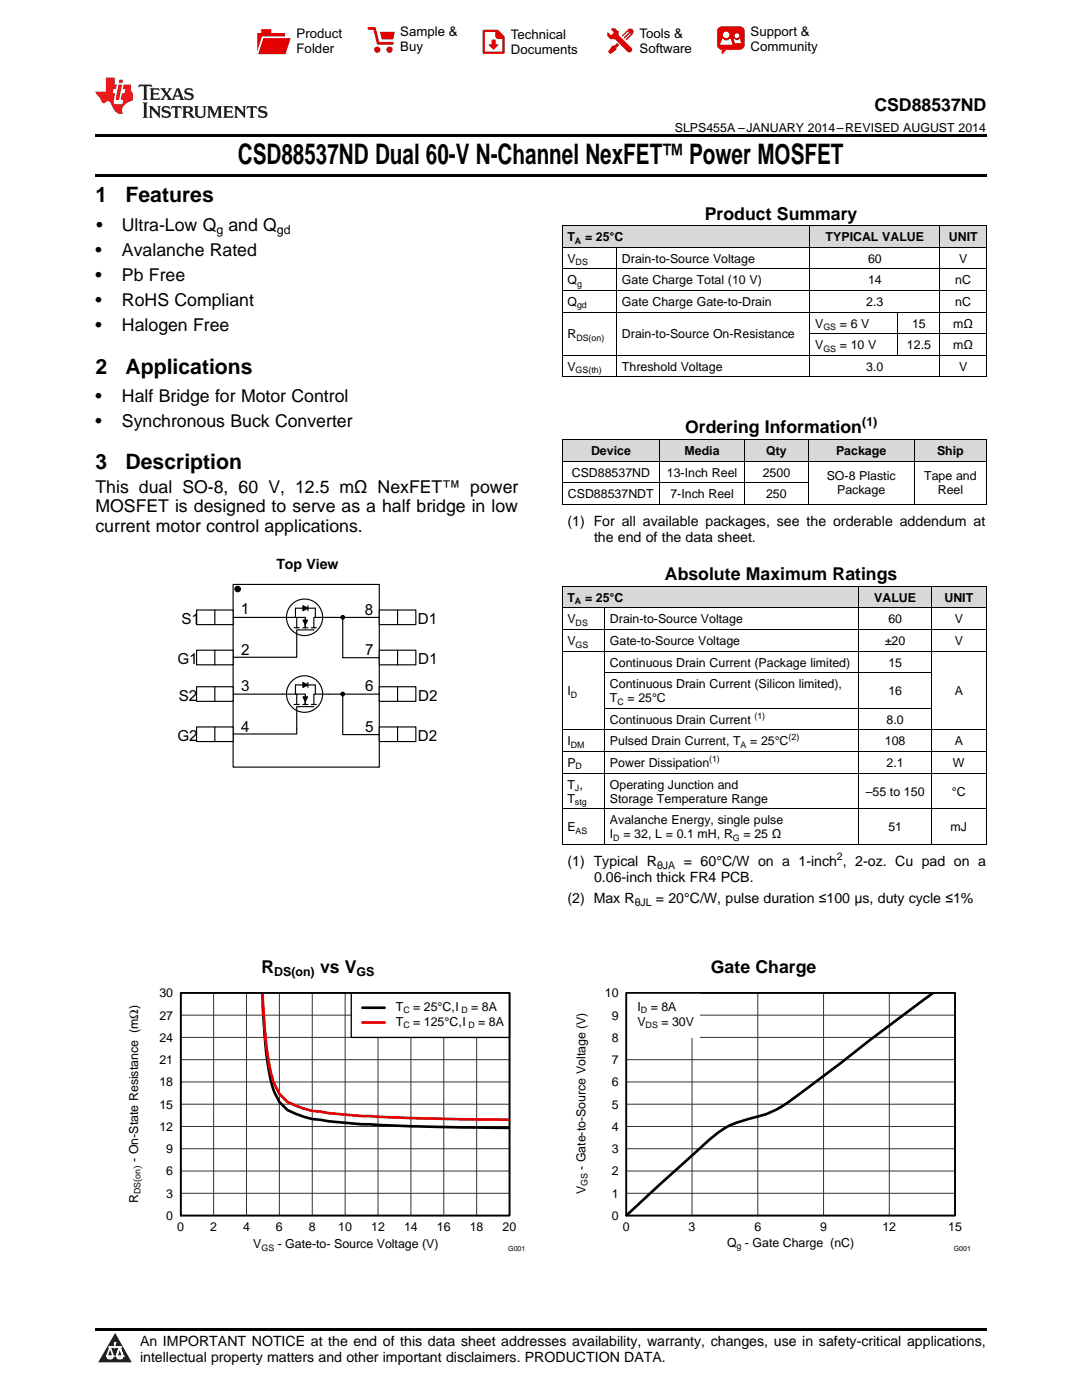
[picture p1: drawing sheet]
<svg xmlns="http://www.w3.org/2000/svg" width="216mm" height="279mm" viewBox="0 0 216 279" stroke-linecap="round" stroke-linejoin="round" font-family="sans-serif">
<g fill="#d8d8d8">
<path d="M112.2 117.1h8.4v4.3h-8.4z"/>
<path d="M120.6 117.1h50.8v4.3h-50.8z"/>
<path d="M171.4 117.1h14.4v4.3h-14.4z"/>
<path d="M185.8 117.1h11v4.3h-11z"/>
<path d="M112.2 87.8h19.5v4.3h-19.5z"/>
<path d="M131.7 87.8h16.9v4.3h-16.9z"/>
<path d="M148.6 87.8h12.7v4.3h-12.7z"/>
<path d="M161.3 87.8h21.2v4.3h-21.2z"/>
<path d="M182.5 87.8h14.3v4.3h-14.3z"/>
<path d="M112.2 45.1h10.8v4.3h-10.8z"/>
<path d="M123 45.1h38.6v4.3h-38.6z"/>
<path d="M161.6 45.1h17.6v4.3h-17.6z"/>
<path d="M179.2 45.1h8.4v4.3h-8.4z"/>
<path d="M187.6 45.1h9.2v4.3h-9.2z"/>
</g>
<path d="M23 266l3.3 5.9h-6.7z" fill="#231f20"/>
<path d="M21.3 270.6h1.3l-.4 .5h-.3a.54 .54 0 0 1-.6-.5z" fill-rule="evenodd" fill="#fff"/>
<path d="M21.3 270.6h1.3l-.4 .5h-.3a.54 .54 0 0 1-.6-.5z" fill="none" stroke="#231f20" stroke-width=".33"/>
<path d="M21.3 270.6l1.3 .1-.4 .4h-.5z" fill="none" stroke="#fff" stroke-width=".33"/>
<path d="M22.9 268.9h.1" fill="none" stroke="#fff" stroke-width=".33"/>
<path d="M22.9 268v.9z" fill="#fff"/>
<path d="M22.9 268v.9z" fill="none" stroke="#fff" stroke-width=".33"/>
<circle cx="22.9" cy="268" r=".17" fill="#fff"/>
<path d="M21.8 268.8h.1" fill="none" stroke="#fff" stroke-width=".33"/>
<path d="M21.8 268.8h2.3z" fill="#fff"/>
<path d="M21.8 268.8h2.3z" fill="none" stroke="#fff" stroke-width=".33"/>
<circle cx="24.1" cy="268.8" r=".17" fill="#fff"/>
<path d="M23.2 270.6h.1" fill="none" stroke="#fff" stroke-width=".33"/>
<path d="M23.9 268.8l-.7 1.8z" fill="#fff"/>
<path d="M23.9 268.8l-.7 1.8z" fill="none" stroke="#fff" stroke-width=".33"/>
<path d="M23.9 268.8l.7 1.8z" fill="#fff"/>
<path d="M23.9 268.8l.7 1.8z" fill="none" stroke="#fff" stroke-width=".33"/>
<path d="M24.5 270.6h.1" fill="none" stroke="#fff" stroke-width=".33"/>
<circle cx="21.3" cy="270.6" r=".17" fill="#fff"/>
<path d="M22 268.8l-.7 1.8z" fill="#fff"/>
<path d="M22 268.8l-.7 1.8z" fill="none" stroke="#fff" stroke-width=".33"/>
<path d="M22 268.8l.6 1.8z" fill="#fff"/>
<path d="M22 268.8l.6 1.8z" fill="none" stroke="#fff" stroke-width=".33"/>
<circle cx="22.6" cy="270.6" r=".17" fill="#fff"/>
<path d="M23.3 270.6h1.3a.64 .64 0 0 1-.7 .5 .64 .64 0 0 1-.6-.5z" fill-rule="evenodd" fill="#fff"/>
<path d="M23.3 270.6h1.3a.64 .64 0 0 1-.7 .5 .64 .64 0 0 1-.6-.5z" fill="none" stroke="#231f20" stroke-width=".33"/>
<path d="M23.3 270.6h1.3l-.5 .5h-.5z" fill="none" stroke="#fff" stroke-width=".33"/>
<path d="M23.2 270.6h.1" fill="none" stroke="#fff" stroke-width=".33"/>
<circle cx="24.6" cy="270.6" r=".17" fill="#fff"/>
<path d="M19 265.1h177.8v.5h-177.8z" fill="#000"/>
<path d="M36.1 198.2h65.6v44.4h-65.6z" fill="none" stroke="#000" stroke-width=".26"/>
<g fill="none" stroke="#333" stroke-width=".2">
<path d="M36.1 198.2h65.6v44.4h-65.6zM42.6 198.2v44.4M49.2 198.2v44.4M55.7 198.2v44.4M62.3 198.2v44.4M68.9 198.2v44.4M75.4 198.2v44.4M82 198.2v44.4M88.6 198.2v44.4M95.1 198.2v44.4M36.1 215.9h65.6M36.1 211.5h65.6"/>
<path d="M36.1 207h65.6M36.1 202.6h65.6M36.1 238.1h65.6M36.1 233.7h65.6M36.1 229.3h65.6M36.1 224.8h65.6M36.1 220.4h65.6"/>
</g>
<path d="M52.3 198.1a80.1 80.1 0 0 0 2.1 19 7.1 7.1 0 0 0 4.6 5.2l3.3 1a151.9 151.9 0 0 0 18 1.4l21.4 .4" fill="none" stroke="#000" stroke-width=".53"/>
<path d="M52.4 198.1a75.8 75.8 0 0 0 2 17.4 7.1 7.1 0 0 0 4.6 5.2l3.3 1a151.9 151.9 0 0 0 18 1.4l21.4 .4" fill="none" stroke="#f00" stroke-width=".53"/>
<path d="M70.1 198.2h31.6v8.8h-31.6z" fill="#fff"/>
<path d="M70.1 198.2h31.6v8.8h-31.6zM125 198.2h65.6v44.4h-65.6z" fill="none" stroke="#000" stroke-width=".26"/>
<path d="M186.3 198.1l-12.8 9.5a299.7 299.7 0 0 1-17.5 13.2 19 19 0 0 1-6.8 2.5 15.7 15.7 0 0 0-7.6 4.1l-16.6 15.2M72.3 201.1h4.5" fill="none" stroke="#000" stroke-width=".53"/>
<path d="M72.3 204.1h4.5" fill="none" stroke="#f00" stroke-width=".53"/>
<path d="M36.1 198.2h65.6v44.4h-65.6z" fill="none" stroke="#000" stroke-width=".35"/>
<g fill="none" stroke="#333" stroke-width=".2">
<path d="M125 198.2h65.6v44.4h-65.6zM138.1 198.2v44.4M151.2 198.2v44.4M164.3 198.2v44.4M177.5 198.2v44.4M125 215.9h65.6M125 211.5h65.6M125 207h65.6M125 202.6h65.6M125 238.1h65.6M125 233.7h65.6M125 229.3h65.6"/>
<path d="M125 224.8h65.6M125 220.4h65.6"/>
</g>
<path d="M125 198.2h14.6v8.8h-14.6z" fill="#fff"/>
<path d="M125 198.2h65.6v44.4h-65.6z" fill="none" stroke="#000" stroke-width=".35"/>
<path d="M112.2 154.3h84.6M112.2 150v18.6M120.6 150v18.6M171.4 150v18.6M185.8 150v18.6M196.8 150v18.6M112.2 168.5h84.6M112.2 161.4h84.6" fill="none" stroke="#000" stroke-width=".2"/>
<path d="M46.5 116.6h29.2v36.5h-29.2z" fill="none" stroke="#000" stroke-width=".23"/>
<path d="M39.2 145.1h7.3v2.9h-7.3z" fill-rule="evenodd" fill="#fff"/>
<path d="M39.2 145.1h7.3v2.9h-7.3z" fill="none" stroke="#000" stroke-width=".23"/>
<path d="M39.2 137.1h7.3v2.9h-7.3z" fill-rule="evenodd" fill="#fff"/>
<path d="M39.2 137.1h7.3v2.9h-7.3z" fill="none" stroke="#000" stroke-width=".23"/>
<path d="M39.2 129.8h7.3v2.9h-7.3z" fill-rule="evenodd" fill="#fff"/>
<path d="M39.2 129.8h7.3v2.9h-7.3z" fill="none" stroke="#000" stroke-width=".23"/>
<path d="M39.2 121.7h7.3v3h-7.3z" fill-rule="evenodd" fill="#fff"/>
<path d="M39.2 121.7h7.3v3h-7.3zM42.9 121.7v3M42.9 129.8v2.9M42.9 137.1v2.9M42.9 145.1v2.9" fill="none" stroke="#000" stroke-width=".23"/>
<path d="M75.7 145.1h7.3v2.9h-7.3z" fill-rule="evenodd" fill="#fff"/>
<path d="M75.7 145.1h7.3v2.9h-7.3z" fill="none" stroke="#000" stroke-width=".23"/>
<path d="M75.7 137.1h7.3v2.9h-7.3z" fill-rule="evenodd" fill="#fff"/>
<path d="M75.7 137.1h7.3v2.9h-7.3z" fill="none" stroke="#000" stroke-width=".23"/>
<path d="M75.7 129.8h7.3v2.9h-7.3z" fill-rule="evenodd" fill="#fff"/>
<path d="M75.7 129.8h7.3v2.9h-7.3z" fill="none" stroke="#000" stroke-width=".23"/>
<path d="M75.7 121.7h7.3v3h-7.3z" fill-rule="evenodd" fill="#fff"/>
<g fill="none" stroke="#000" stroke-width=".23">
<path d="M46.5 123.2h12.7v2.1M46.5 138.5h12.7v2.1M58.7 125.3h1M59 123.2v-1.8h3.9v1.8M59 138.5v-1.8h3.9v1.8M59.2 123.2h1.7v2.1v-1.7M59.2 138.5h1.7v2.1v-1.7M60.4 125.3h1M60.4 120.9l1 .5-1 .5zM60.4 136.2l1 .5-1 .5zM60.5 123.8h.9l-.5 .9zM60.5 139.1h.9l-.5 .9z"/>
<path d="M61.4 120.9v1M61.4 136.2v1M62.1 125.3h1M62.6 125.7h-3.4v5.5h-12.7M68.4 123.2v8.1h7.3M68.4 138.5v8.1h7.3M75.7 121.7h7.3v3h-7.3zM75.7 123.2h-13.1v2.1M75.7 138.5h-13.1v2.1M79.3 121.7v3M79.3 129.8v2.9M79.3 137.1v2.9"/>
<path d="M58.7 140.6h1M60.4 140.6h1M62.1 140.6h1M62.6 141h-3.4v5.5h-12.7M79.3 145.1v2.9"/>
<circle cx="47.4" cy="117.5" r=".55"/>
<circle cx="60.8" cy="123.2" r="3.6"/>
<circle cx="60.8" cy="138.5" r="3.6"/>
<circle cx="68.4" cy="138.5" r=".36"/>
<circle cx="68.4" cy="123.2" r=".36"/>
</g>
<g fill="#000">
<path d="M60.4 120.9l1 .5-1 .5zM60.4 136.2l1 .5-1 .5zM60.5 123.8h.9l-.5 .9zM60.5 139.1h.9l-.5 .9z"/>
<circle cx="47.4" cy="117.5" r=".55"/>
<circle cx="68.4" cy="138.5" r=".36"/>
<circle cx="68.4" cy="123.2" r=".36"/>
</g>
<g fill="none" stroke="#000" stroke-width=".2">
<path d="M112.2 58h84.6M112.2 53.7h84.6M112.2 49.4h84.6M112.2 45.1h84.6M112.2 45.1v30.1M123 49.4v25.8M161.6 45.1v30.1M187.6 45.1v30.1M196.8 45.1v30.1M112.2 75.2h84.6M112.2 70.9h84.6M112.2 62.3h84.6"/>
<path d="M161.6 66.6h35.2M179.2 62.3v8.6M112.2 96.3h49.1M112.2 92h84.6M112.2 87.7h84.6M112.2 87.7v13M131.6 87.7v13M148.5 87.7v13M161.2 87.7v13M182.4 87.7v13M196.8 87.7v13M112.2 117h84.6"/>
<path d="M112.2 100.6h84.6M112.2 117.1v32.9M171.4 117.1v32.9M185.8 117.1v32.9M196.8 117.1v32.9M112.2 129.9h84.6M112.2 125.6h84.6M112.2 121.3h84.6M120.6 121.4v28.6M120.6 134.2h65.2M112.2 150h84.6M112.2 145.7h84.6"/>
<path d="M120.6 141.4h65.2"/>
</g>
<path d="M19 34.8h177.8v.5h-177.8zM19 26.8h177.8v.6h-177.8zM112.2 100.6l.1 .1zM148.5 100.6l.1 .1zM161.2 100.6l.1 .1zM182.4 100.6l.1 .1zM196.7 100.6l.1 .1z" fill="#000"/>
<path d="M27.7 16.9l-.1 .6 .6-.3h.5v.2v2.2l-.2 .4h1l-.2-.4v-2.2v-.2h.5l.6 .3-.2-.6zM29.9 17.6l.2 .4v1.6l-.2 .4h1.9l.1-.6a1.09 1.09 0 0 1-1.3 .1v-.6h.6l.4 .2v-.7l-.2 .2h-.8v-.6l.2-.1a1.01 1.01 0 0 1 1 .3l-.1-.6zM32 17.6l.9 1.2-1 1.2h.9l-.2-.3 .5-.7 .5 .7-.3 .3h1.7l-.2-.3 .1-.4h1l.1 .4-.2 .3h1l-.3-.4-.7-2h-.5l-1 2.2-.8-1.1 .9-1.1h-.9l.2 .2-.4 .7-.4-.7 .2-.2zM35.4 18l.4 1h-.8zM37 17.7a.66 .66 0 0 0-.2 .8 .66 .66 0 0 0 .6 .4l.7 .2 .1 .2a.8 .8 0 0 1-.7 .4 .8 .8 0 0 1-.7-.5l.1 .8 .2-.2a.94 .94 0 0 0 1.1 .1 .94 .94 0 0 0 .4-.9 1.48 1.48 0 0 0-1.3-.6v-.4a1.1 1.1 0 0 1 1.2 .2l-.2-.6-.2 .1-.5-.1zM28.5 20.4l.2 .4v2.3l-.2 .4h1l-.2-.4v-2.3l.2-.4zM29.7 21.2l.2 .4v1.5l-.2 .4h.8l-.3-.4 .1-1.3 1.6 1.8v-2l.2-.4h-.7l.2 .2v1.1l-1.2-1.3zM32.5 21.3a.66 .66 0 0 0-.2 .8 .66 .66 0 0 0 .6 .4l.6 .2 .2 .2a.8 .8 0 0 1-.8 .4 .8 .8 0 0 1-.7-.5l.2 .7 .2-.1a.94 .94 0 0 0 1 .1 .94 .94 0 0 0 .5-1 1.47 1.47 0 0 0-1.3-.6l-.1-.3a1.1 1.1 0 0 1 1.3 .2l-.2-.6-.2 .1-.5-.2zM34.3 21.2l-.2 .6a.64 .64 0 0 1 .8-.3v1.6l-.2 .4h1l-.3-.4 .1-1.6a.66 .66 0 0 1 .8 .3l-.2-.6zM36.3 21.2l.3 .4v1.5l-.3 .4h1l-.2-.2v-.7h.5l.1 .1a.8 .8 0 0 0 1.2 .7l-1-1a.62 .62 0 0 0 .6-.5 .62 .62 0 0 0-.6-.7zM37.1 21.5h.1a.48 .48 0 0 1 .6 0 .48 .48 0 0 1 .1 .6l-.2 .1-.6 .1zM38.7 21.2l.2 .2a2.29 2.29 0 0 0 .4 2 1.05 1.05 0 0 0 1.7-.7v-1.3l.2-.2h-.8l.2 .4v1.1a.61 .61 0 0 1-.6 .6 .61 .61 0 0 1-.6-.6v-1.1l.3-.4zM41.3 21.2l.3 .4v1.5l-.3 .4h.8l-.2-.4v-1.4l.8 1.9 .9-1.9v1.4l-.2 .4h.9l-.2-.4v-1.5l.2-.4h-.8l-.7 1.5-.6-1.5zM44.5 21.2l.2 .4v1.5l-.2 .4h1.9l.2-.6a1.1 1.1 0 0 1-1.4 .2v-.7h.6l.4 .2v-.6l-.2 .1-.8 .1v-.6l.2-.1a1.02 1.02 0 0 1 1.1 .2l-.2-.5zM46.7 21.2l.2 .4v1.5l-.2 .4h.8l-.3-.4 .1-1.3 1.6 1.8v-2l.2-.4h-.7l.2 .2v1.1l-1.2-1.3zM49.3 21.2l-.1 .6a.64 .64 0 0 1 .8-.3v1.6l-.3 .4h1l-.2-.4v-1.6a.66 .66 0 0 1 .8 .3l-.1-.6zM51.7 21.3a.66 .66 0 0 0-.2 .7 .66 .66 0 0 0 .7 .5l.6 .2 .1 .2a.8 .8 0 0 1-.7 .4 .8 .8 0 0 1-.7-.5l.1 .7 .2-.1a.94 .94 0 0 0 1.1 .1 .94 .94 0 0 0 .4-1 1.48 1.48 0 0 0-1.2-.6l-.1-.3a1.1 1.1 0 0 1 1.2 .2l-.2-.6-.1 .1-.6-.2z" fill="#231f20"/>
<path d="M21.1 15.5v2.8h-2v.4l.9 .9a.96 .96 0 0 0 1 1 .59 .59 0 0 1 .5-.4 .59 .59 0 0 1 .5 .3l.4 .8a1.61 1.61 0 0 0 2.1 1.3 1.63 1.63 0 0 1 1.1-2.2l.9-.3v-1.5a1.6 1.6 0 0 1-.4-1.7h-1.4l-.2 .9h.5l-.2 .8h-.5l-.2 1v.3h.5l-.2 .9h-.7a.74 .74 0 0 1-1-.6l.3-1.6h-.5l.2-.8h.5l.1-.9h-.4v-1.4zM23.7 16.9l-.7 3h.8l.6-3zM23.8 15.9l-.1 .7h.7l.2-.7z" fill="#ee1d23"/>
<g fill="#d60000">
<path d="M52.1 5.8h2v.8h2.8v4.2h-5.5v-4.2h.7z" fill-rule="evenodd"/>
<path d="M52.4 7.5h5.6l-1 3.3h-5.6z" fill-rule="evenodd"/>
</g>
<path d="M52.4 7.4h5.7l-.1 .1h-5.5l-1.1 3.3z" fill-rule="evenodd" fill="#fff"/>
<path d="M52.4 7.4h5.7l-.1 .1h-5.5l-1.1 3.3z" fill="none" stroke="#fff" stroke-width=".2"/>
<path d="M73.6 5.7h1.1l.7 2.9h2.9" fill="none" stroke="#d60000" stroke-width=".55"/>
<g fill="#d60000">
<path d="M75.8 6.3h3l-.4 1.6h-2.2z" fill-rule="evenodd"/>
<circle cx="75.3" cy="9.9" r=".62"/>
<circle cx="77.7" cy="9.9" r=".62"/>
</g>
<path d="M96.5 6.2h2.7l1.3 1.2v3.1h-4z" fill="none" stroke="#d60000" stroke-width=".44"/>
<g fill="#d60000">
<path d="M98.1 7.9h.8v1h.5l-.9 1.1-1-1v-.1h.6z" fill-rule="evenodd"/>
<path d="M98.9 6.2h.3l1.3 1.2v.4h-1.3l-.3-.4z" fill-rule="evenodd"/>
<path d="M121.9 5.7h.8l.7 .6 .1 .7 2.5 2.5-.8 .8-2.3-2.3-1.1-.2-.6-.6v-.8l.7 .6 .5-.4v-.2l-.5-.5z" fill-rule="evenodd"/>
<path d="M122.2 9.1h.4l.5-.5 .4 .4-.5 .5v.4l-1.2 .9-.5-.5z" fill-rule="evenodd"/>
<path d="M125.3 5.9a.67 .67 0 0 1 .9 0 .67 .67 0 0 1 0 .9z" fill-rule="evenodd"/>
<path d="M125.3 5.9l.9 .9-1.2 1.2h-.2v-.2l1-.9v-.2h-.2l-.9 1h-.2v-.2l.9-1 .1-.2h-.3l-.9 1h-.2v-.2z" fill-rule="evenodd"/>
<circle cx="125.6" cy="9.9" r=".54"/>
</g>
<path d="M123.3 6.3v.7" fill="none" stroke="#d60000" stroke-width=".2"/>
<g fill="#d60000">
<path d="M143.4 5.5l.6-.2h3.6a.95 .95 0 0 1 1 .9v2.8a.95 .95 0 0 1-1 .9h-3.6a.95 .95 0 0 1-.9-.9v-2.8z" fill-rule="evenodd"/>
<path d="M144 9.9h.9l-.7 .9h-.2z" fill-rule="evenodd"/>
</g>
<g fill="#fff">
<path d="M146.6 8.6h1.3z"/>
<path d="M144.1 7.8h.3l.1 .2h.8l.2-.2h.3l.4 1.1h-2.5z" fill-rule="evenodd"/>
<path d="M146.4 7.8h.3l.1 .2h.5l.2-.2h.2l.2 .8h-1.3z" fill-rule="evenodd"/>
<circle cx="144.9" cy="6.9" r=".65"/>
<circle cx="147" cy="7.1" r=".48"/>
</g>
<text font-size="5.6" x="47.4" y="32.8">CSD88537ND Dual 60-V N-Channel NexFET™ Power MOSFET</text>
<g font-size="4.2">
<text x="19" y="40.4">1</text>
<text x="25" y="40.4">Features</text>
<text x="19" y="74.5">2</text>
<text x="25" y="74.5">Applications</text>
<text x="19" y="93.7">3</text>
<text x="25" y="93.7">Description</text>
</g>
<g font-size="3.5">
<text x="174.5" y="22.2">CSD88537ND</text>
<text x="19.2" y="46.1">•</text>
<text x="24.3" y="46.1">Ultra-Low Q and Q</text>
<text x="140.7" y="43.9">Product Summary</text>
<text x="19" y="51.1">•</text>
<text x="24.3" y="51.1">Avalanche Rated</text>
<text x="19" y="56.1">•</text>
<text x="24.3" y="56.1">Pb Free</text>
<text x="19" y="61.1">•</text>
<text x="24.3" y="61.1">RoHS Compliant</text>
<text x="19" y="66.1">•</text>
<text x="24.3" y="66.1">Halogen Free</text>
<text x="19" y="80.3">•</text>
<text x="24.3" y="80.3">Half Bridge for Motor Control</text>
<text x="19" y="85.3">•</text>
<text x="24.3" y="85.3">Synchronous Buck Converter</text>
<text x="136.7" y="86.5">Ordering Information</text>
<text x="19" y="98.4">This dual SO-8, 60 V, 12.5 mΩ NexFET™ power</text>
<text x="19" y="102.2">MOSFET is designed to serve as a half bridge in low</text>
<text x="19" y="106.1">current motor control applications.</text>
<text x="132.7" y="115.8">Absolute Maximum Ratings</text>
<text x="52.2" y="194.2">R</text>
<text x="63.9" y="194.2">vs V</text>
<text x="141.9" y="194.2">Gate Charge</text>
</g>
<g font-size="3">
<text x="36.2" y="124.5">S1</text>
<text x="48" y="122.6">1</text>
<text x="72.8" y="122.7">8</text>
<text x="83.4" y="124.5">D1</text>
<text x="48.1" y="130.7">2</text>
<text x="72.9" y="130.8">7</text>
<text x="35.4" y="132.5">G1</text>
<text x="48.1" y="138">3</text>
<text x="72.9" y="138">6</text>
<text x="83.5" y="132.5">D1</text>
<text x="35.7" y="139.8">S2</text>
<text x="83.5" y="139.8">D2</text>
<text x="35.4" y="147.8">G2</text>
<text x="48.1" y="146.1">4</text>
<text x="72.9" y="146.1">5</text>
<text x="83.4" y="147.8">D2</text>
</g>
<g font-size="2.8">
<text x="113.2" y="104.9">(1) For all available packages, see the orderable addendum at</text>
<text x="55.1" y="113.5">Top View</text>
<text x="118.5" y="108.1">the end of the data sheet.</text>
<text x="113.2" y="172.8">(1) Typical R</text>
<text x="136.5" y="172.8">= 60°C/W on a 1-inch , 2-oz. Cu pad on a</text>
<text x="118.5" y="176">0.06-inch thick FR4 PCB.</text>
<text x="113.2" y="180.2">(2) Max R</text>
<text x="130.9" y="180.2">= 20°C/W, pulse duration ≤100 μs, duty cycle ≤1%</text>
<text x="27.9" y="268.6">An IMPORTANT NOTICE at the end of this data sheet addresses availability, warranty, changes, use in safety-critical applications,</text>
<text x="27.9" y="271.8">intellectual property matters and other important disclaimers. PRODUCTION DATA.</text>
</g>
<g font-size="2.6">
<text x="59.2" y="7.6">Product</text>
<text x="59.2" y="10.6">Folder</text>
<text x="79.9" y="7.3">Sample &amp;</text>
<text x="79.9" y="10.2">Buy</text>
<text x="101.9" y="7.8">Technical</text>
<text x="101.9" y="10.8">Documents</text>
<text x="127.6" y="7.6">Tools &amp;</text>
<text x="127.6" y="10.6">Software</text>
<text x="149.8" y="7.2">Support &amp;</text>
<text x="149.8" y="10.2">Community</text>
</g>
<g font-size="2.5">
<text x="134.7" y="26.3">SLPS455A –JANUARY 2014–REVISED AUGUST 2014</text>
<text x="43.2" y="46.8">g</text>
<text x="55.2" y="46.8">gd</text>
<text x="113.2" y="48.2">T</text>
<text x="113.2" y="52.5">V</text>
<text x="116.7" y="48.2">= 25°C</text>
<text x="124.1" y="52.5">Drain-to-Source Voltage</text>
<text x="164.7" y="48.2">TYPICAL VALUE</text>
<text x="173.2" y="52.5">60</text>
<text x="189.3" y="48.2">UNIT</text>
<text x="191.4" y="52.5">V</text>
<text x="113.2" y="56.8">Q</text>
<text x="124.1" y="56.8">Gate Charge Total (10 V)</text>
<text x="173.2" y="56.8">14</text>
<text x="190.6" y="56.8">nC</text>
<text x="113.2" y="61.1">Q</text>
<text x="124.1" y="61.1">Gate Charge Gate-to-Drain</text>
<text x="162.7" y="65.4">V</text>
<text x="167.6" y="65.4">= 6 V</text>
<text x="172.9" y="61.1">2.3</text>
<text x="182" y="65.4">15</text>
<text x="190.2" y="65.4">mΩ</text>
<text x="190.6" y="61.1">nC</text>
<text x="113.2" y="67.5">R</text>
<text x="124.1" y="67.5">Drain-to-Source On-Resistance</text>
<text x="162.7" y="69.7">V</text>
<text x="167.6" y="69.7">= 10 V</text>
<text x="181" y="69.7">12.5</text>
<text x="190.2" y="69.7">mΩ</text>
<text x="113.2" y="74">V</text>
<text x="124.1" y="74">Threshold Voltage</text>
<text x="172.9" y="74">3.0</text>
<text x="191.4" y="74">V</text>
<text x="172" y="85.1">(1)</text>
<text x="114.1" y="95.1">CSD88537ND</text>
<text x="117.9" y="90.8">Device</text>
<text x="133.1" y="95.1">13-Inch Reel</text>
<text x="136.6" y="90.8">Media</text>
<text x="152.2" y="95.1">2500</text>
<text x="152.9" y="90.8">Qty</text>
<text x="165" y="95.8">SO-8 Plastic</text>
<text x="166.8" y="90.8">Package</text>
<text x="184.4" y="95.8">Tape and</text>
<text x="187" y="90.8">Ship</text>
<text x="113.3" y="99.4">CSD88537NDT</text>
<text x="133.8" y="99.4">7-Inch Reel</text>
<text x="152.9" y="99.4">250</text>
<text x="167" y="98.7">Package</text>
<text x="187.1" y="98.7">Reel</text>
<text x="113.2" y="120.1">T</text>
<text x="113.2" y="124.4">V</text>
<text x="116.7" y="120.1">= 25°C</text>
<text x="121.7" y="124.4">Drain-to-Source Voltage</text>
<text x="174.4" y="120.1">VALUE</text>
<text x="177.3" y="124.4">60</text>
<text x="188.5" y="120.1">UNIT</text>
<text x="190.5" y="124.4">V</text>
<text x="113.2" y="128.7">V</text>
<text x="121.7" y="128.7">Gate-to-Source Voltage</text>
<text x="176.6" y="128.7">±20</text>
<text x="190.5" y="128.7">V</text>
<text x="121.7" y="133">Continuous Drain Current (Package limited)</text>
<text x="121.7" y="137.3">Continuous Drain Current (Silicon limited),</text>
<text x="177.3" y="133">15</text>
<text x="113.2" y="138.7">I</text>
<text x="121.7" y="140.2">T</text>
<text x="125.2" y="140.2">= 25°C</text>
<text x="177.3" y="138.7">16</text>
<text x="190.5" y="138.7">A</text>
<text x="113.2" y="148.8">I</text>
<text x="121.7" y="144.5">Continuous Drain Current</text>
<text x="121.7" y="148.8">Pulsed Drain Current, T</text>
<text x="149.7" y="148.8">= 25°C</text>
<text x="176.6" y="148.8">108</text>
<text x="176.9" y="144.5">8.0</text>
<text x="190.5" y="148.8">A</text>
<text x="113.2" y="153.1">P</text>
<text x="121.7" y="153.1">Power Dissipation</text>
<text x="176.9" y="153.1">2.1</text>
<text x="190.1" y="153.1">W</text>
<text x="113.2" y="157.4">T ,</text>
<text x="113.2" y="160.2">T</text>
<text x="121.7" y="157.4">Operating Junction and</text>
<text x="121.7" y="160.2">Storage Temperature Range</text>
<text x="172.8" y="158.8">–55 to 150</text>
<text x="189.9" y="158.8">°C</text>
<text x="113.2" y="165.9">E</text>
<text x="121.7" y="164.5">Avalanche Energy, single pulse</text>
<text x="121.7" y="167.3">I</text>
<text x="124.4" y="167.3">= 32, L = 0.1 mH, R</text>
<text x="148.3" y="167.3">= 25 Ω</text>
<text x="177.3" y="165.9">51</text>
<text x="189.7" y="165.9">mJ</text>
<text x="54.7" y="194.9">DS(on)</text>
<text x="71.2" y="194.9">GS</text>
<text x="31.8" y="203.5">27</text>
<text x="31.8" y="199">30</text>
<text x="79" y="201.8">T</text>
<text x="82.4" y="201.8">= 25°C, I</text>
<text x="94" y="201.8">= 8A</text>
<text x="120.7" y="199">10</text>
<text x="122.1" y="203.5">9</text>
<text x="127.2" y="201.8">I</text>
<text x="129.8" y="201.8">= 8A</text>
<text x="31.8" y="207.9">24</text>
<text x="79" y="204.7">T</text>
<text x="82.4" y="204.7">= 125°C, I</text>
<text x="95.4" y="204.7">= 8A</text>
<text x="122.1" y="207.9">8</text>
<text x="127.2" y="204.7">V</text>
<text x="132" y="204.7">= 30V</text>
<text x="31.8" y="212.4">21</text>
<text x="122.1" y="212.4">7</text>
<text x="31.8" y="221.3">15</text>
<text x="31.8" y="216.8">18</text>
<text x="122.1" y="221.3">5</text>
<text x="122.1" y="216.8">6</text>
<text x="31.8" y="225.7">12</text>
<text x="122.1" y="225.7">4</text>
<text x="27.6" y="231.9" transform="rotate(-90 27.6 231.9)">- On-State Resistance (mΩ)</text>
<text x="33.2" y="230.1">9</text>
<text x="116.8" y="233.5" transform="rotate(-90 116.8 233.5)">- Gate-to-Source Voltage (V)</text>
<text x="122.1" y="230.1">3</text>
<text x="33.2" y="239">3</text>
<text x="33.2" y="234.6">6</text>
<text x="116.8" y="238.4" transform="rotate(-90 116.8 238.4)">V</text>
<text x="122.1" y="239">1</text>
<text x="122.1" y="234.6">2</text>
<text x="27.6" y="240.1" transform="rotate(-90 27.6 240.1)">R</text>
<text x="33.2" y="243.5">0</text>
<text x="35.4" y="245.6">0</text>
<text x="41.9" y="245.6">2</text>
<text x="48.5" y="245.6">4</text>
<text x="55.1" y="245.6">6</text>
<text x="61.6" y="245.6">8</text>
<text x="67.5" y="245.6">10</text>
<text x="74.1" y="245.6">12</text>
<text x="80.6" y="245.6">14</text>
<text x="87.2" y="245.6">16</text>
<text x="93.7" y="245.6">18</text>
<text x="100.3" y="245.6">20</text>
<text x="122.1" y="243.5">0</text>
<text x="124.3" y="245.6">0</text>
<text x="137.4" y="245.6">3</text>
<text x="150.5" y="245.6">6</text>
<text x="163.6" y="245.6">9</text>
<text x="176.1" y="245.6">12</text>
<text x="189.2" y="245.6">15</text>
<text x="50.5" y="249.2">V</text>
<text x="55.4" y="249.2">- Gate-to- Source Voltage (V)</text>
<text x="145.1" y="248.9">Q - Gate Charge (nC)</text>
</g>
<g font-size="2.1">
<text x="131.1" y="173.4">θJA</text>
<text x="167" y="171.7">2</text>
<text x="126.6" y="180.8">θJL</text>
<text x="28" y="233.2" transform="rotate(-90 28 233.2)">)</text>
<text x="28" y="235.9" transform="rotate(-90 28 235.9)">(</text>
</g>
<g font-size="1.8">
<text x="114.7" y="48.6">A</text>
<text x="114.9" y="53">DS</text>
<text x="115.1" y="57.3">g</text>
<text x="115.1" y="61.6">gd</text>
<text x="164.3" y="65.9">GS</text>
<text x="115" y="68">DS(on)</text>
<text x="164.3" y="70.2">GS</text>
<text x="114.9" y="74.5">GS(th)</text>
<text x="114.7" y="120.6">A</text>
<text x="114.9" y="124.9">DS</text>
<text x="114.9" y="129.2">GS</text>
<text x="113.9" y="139.2">D</text>
<text x="123.2" y="140.7">C</text>
<text x="150.5" y="143.5">(1)</text>
<text x="113.9" y="149.3">DM</text>
<text x="147.8" y="149.3">A</text>
<text x="157.3" y="147.8">(2)</text>
<text x="114.9" y="153.6">D</text>
<text x="141.5" y="152.1">(1)</text>
<text x="114.7" y="157.9">J</text>
<text x="114.7" y="160.7">stg</text>
<text x="114.9" y="166.4">AS</text>
<text x="122.4" y="167.8">D</text>
<text x="146.3" y="167.8">G</text>
<text x="80.5" y="202.2">C</text>
<text x="92.1" y="202.2">D</text>
<text x="127.9" y="202.2">D</text>
<text x="80.5" y="205.2">C</text>
<text x="93.5" y="205.2">D</text>
<text x="128.8" y="205.2">DS</text>
<text x="28" y="238.4" transform="rotate(-90 28 238.4)">DS on</text>
<text x="117.3" y="236.7" transform="rotate(-90 117.3 236.7)">GS</text>
<text x="52.2" y="249.6">GS</text>
<text x="147" y="249.3">g</text>
</g>
<g font-size="1.4">
<text x="101.4" y="249.6">G001</text>
<text x="190.3" y="249.6">G001</text>
</g>
</svg>
